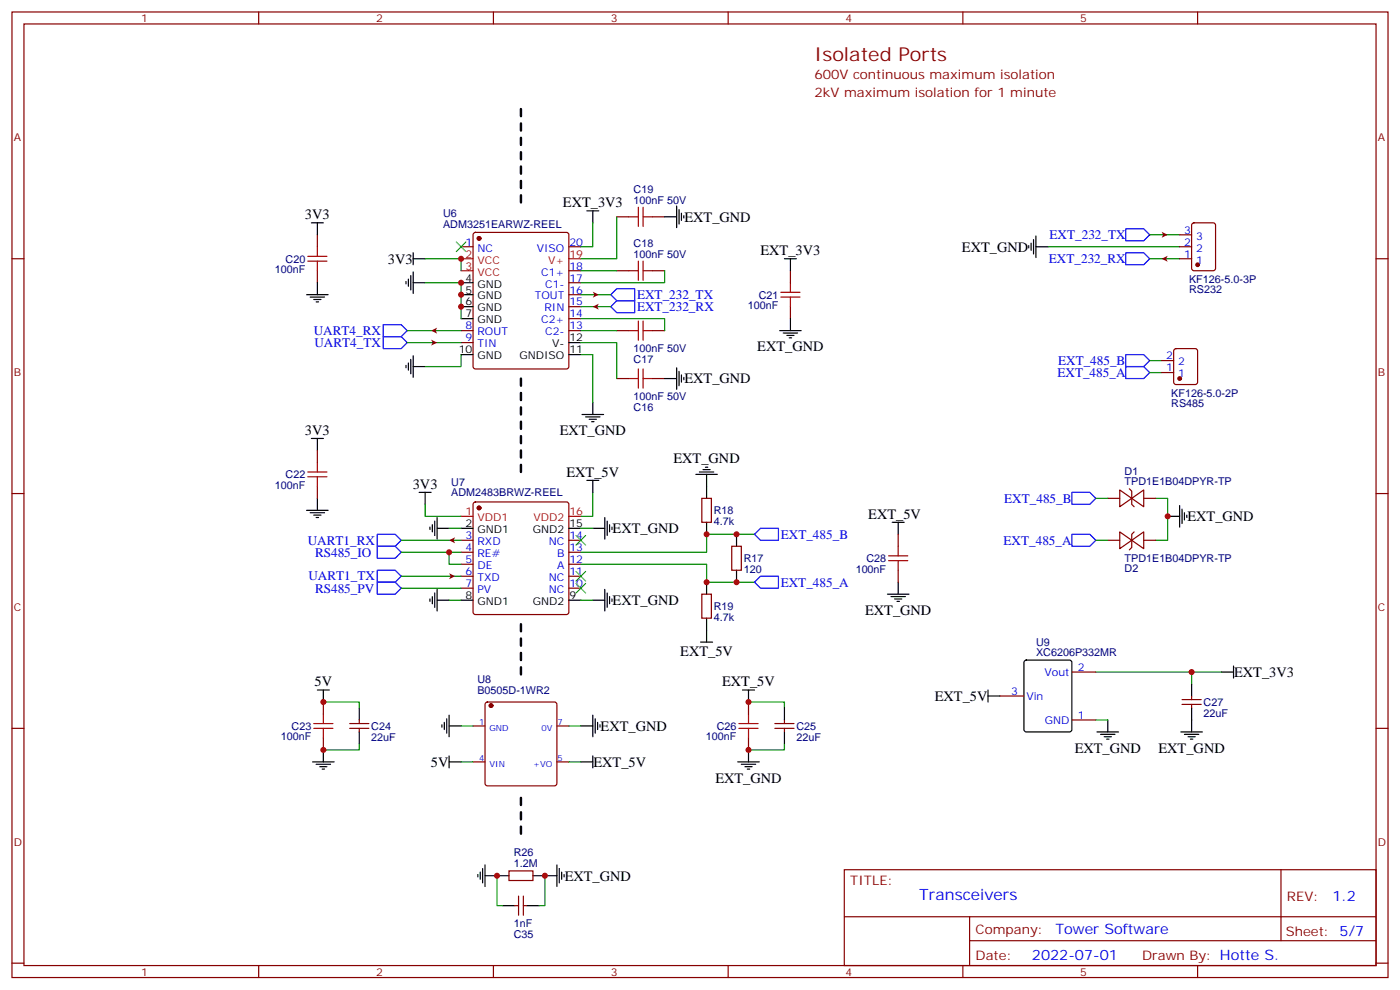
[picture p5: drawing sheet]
<svg xmlns="http://www.w3.org/2000/svg" width="412mm" height="292mm" viewBox="0 0 412 292" stroke-linecap="round" stroke-linejoin="round" font-family="sans-serif">
<g fill="none" stroke="#870000" stroke-width=".35">
<path d="M3.5 3.5h405.4v284.4h-405.4zM7.1 7.1h398.2v277.2h-398.2zM76.2 3.5v3.6M145.3 3.5v3.6M214.5 3.5v3.6M283.6 3.5v3.6M352.8 3.5v3.6M3.5 76.2h3.6M93.5 69.1v3.6M93.5 79.7v3.6M135.8 72.7h3.5M139.6 68.6l.5-.2h26.8l.5 .2 .2 .5v38.8l-.3 .5-.4 .3h-26.8l-.5-.3-.3-.5v-38.8z"/>
<path d="M167.6 72.7h3.5M167.6 79.7h3.5M181.7 79.7h3.5M181.7 63.9h3.5M192.3 79.7h3.5M192.3 63.9h3.5M232.8 79.7v3.6M347.5 76.2h3.5M347.5 72.7h3.5M347.5 69.1h3.5M351.2 65.8l.5-.2h5.7l.6 .4 .1 13-.5 .7h-5.9l-.6-.4-.1-13zM405.3 76.2h3.6"/>
<path d="M135.8 97.4h3.5M167.6 97.4h3.5M167.6 93.8h3.5M167.6 90.3h3.5M167.6 86.8h3.5M167.6 83.3h3.5M181.7 97.4h3.5M192.3 97.4h3.5M232.8 90.3v3.5M135.8 100.9h3.5M181.7 111.5h3.5M192.3 111.5h3.5"/>
<path d="M342.2 109.7h3.5M342.2 106.2h3.5M346 102.9l.4-.2h5.7l.6 .4 .1 9.4-.5 .7h-5.9l-.6-.4-.1-9.4zM93.5 132.6v3.6M3.5 145.3h3.6M93.5 143.2v3.6M135.8 159.1h3.5M139.6 148l.5-.2h26.8l.5 .2 .2 .5v31.8l-.3 .5-.4 .2h-26.8l-.5-.3-.3-.4v-31.8zM167.6 159.1h3.5M206.7 146.8h2.8v7h-2.8zM264.6 157.3v3.6M405.3 145.3h3.6"/>
<path d="M135.8 162.6h3.5M135.8 166.2h3.5M135.8 169.7h3.5M135.8 173.2h3.5M167.6 162.6h3.5M167.6 166.2h3.5M167.6 169.7h3.5M167.6 173.2h3.5M206.7 175h2.8v7h-2.8zM215.5 160.9h2.9v7h-2.9zM264.6 167.9v3.6M3.5 214.5h3.6"/>
<path d="M95.2 206.7v3.6M95.2 217.3v3.5M103 214.5h5.7M103 213.1h5.7M105.8 212v1.1M105.8 214.5v1M220.5 206.7v3.6M220.5 217.3v3.5M228.2 214.5h5.7M228.2 213.1h5.7M231.1 212v1.1M231.1 214.5v1"/>
<path d="M348.2 207.4h5.6M348.2 206h5.6M351 205v1M351 207.4v1.1M405.3 214.5h3.6M248.7 256.1h156.6v28.2h-156.6zM377.3 256.1v20.9M248.7 270h156.5M285.6 277h119.6M285.6 270v14.1M3.5 283.6h3.6M76.2 284.3v3.6"/>
<path d="M145.3 284.3v3.6M214.5 284.3v3.6M283.6 284.3v3.6M352.8 284.3v3.6M405.3 283.6h3.6"/>
</g>
<path d="M153.5 32.1v28.2M153.5 111.5v28.2M153.5 183.8v15.9M153.5 235v10.5" fill="none" stroke="#000" stroke-width=".71" stroke-dasharray="2.1 2.1"/>
<g fill="#870000" stroke="#870000" stroke-width=".35">
<circle cx="141.1" cy="70.2" r=".53"/>
<circle cx="141.1" cy="149.6" r=".53"/>
<circle cx="352.8" cy="78" r=".53"/>
<circle cx="347.5" cy="111.5" r=".53"/>
</g>
<path d="M135.8 76.2h3.5M135.8 79.7h3.5M167.6 76.2h3.5M135.8 152h3.5M167.6 152h3.5" fill="none" stroke="#f00" stroke-width=".35"/>
<g fill="none" stroke="#000" stroke-width=".35">
<path d="M91.7 65.6h3.5M93.5 65.6v3.5M121.7 76.2h3.5M121.7 74.4v3.6M172.9 62.1h3.5M174.6 62.1v3.5M195.8 63.9h3.5M199.3 60.7v6.3M200 61.7v4.3M200.7 62.8v2.1M201.4 63.5v.7M231.1 76.2h3.5"/>
<path d="M232.8 76.2v3.5M303 72.3v.7M303.7 71.6v2.1M304.4 70.6v4.2M305.2 72.7h3.5M305.2 69.5v6.3M90.3 86.8h6.4M91.4 87.5h4.2M92.4 88.2h2.1M93.1 88.9h.7M93.5 83.3v3.5M119.6 82.9v.7"/>
<path d="M120.3 82.2v2.1M121 81.1v4.3M121.7 83.3h3.5M121.7 80.1v6.3M135.8 83.3h3.5M135.8 86.8h3.5M135.8 90.3h3.5M135.8 93.8h3.5M229.7 97.4h6.3M230.7 98.1h4.2M231.8 98.8h2.1M232.5 99.5h.7"/>
<path d="M232.8 93.8v3.6M119.6 107.6v.7M120.3 106.9v2.1M121 105.8v4.3M121.7 104.8v6.3M121.7 107.9h3.5M135.8 104.4h3.5M167.6 104.4h3.5M167.6 100.9h3.5M174.6 118.5v3.6M195.8 111.5h3.5M199.3 108.3v6.4"/>
<path d="M200 109.4v4.2M200.7 110.4v2.1M201.4 111.1v.7M91.7 129.1h3.5M93.5 129.1v3.5M171.4 122.1h6.4M172.5 122.8h4.2M173.6 123.5h2.1M174.3 124.2h.7M205 139.7h6.3M206 139h4.3M207.1 138.3h2.1"/>
<path d="M207.8 137.6h.7M208.1 139.7v7.1M90.3 150.3h6.4M91.4 151h4.2M92.4 151.7h2.1M93.1 152.4h.7M93.5 146.8v3.5M123.5 145h3.5M125.2 145v3.5M126.6 155.2v.7M127.4 154.5v2.1M128.1 153.5v4.2"/>
<path d="M128.8 155.6h3.5M128.8 152.4v6.4M135.8 155.6h3.5M167.6 155.6h3.5M172.9 141.5h3.5M174.6 141.5v3.5M174.6 155.6h3.6M178.2 152.4v6.4M178.9 153.5v4.2M179.6 154.5v2.1M180.3 155.2v.7M208.1 153.8v3.5"/>
<path d="M217 157.3v3.6M262.8 153.8h3.5M264.6 153.8v3.5M344 152h3.5M347.5 148.9v6.3M348.2 149.9v4.3M348.9 151v2.1M349.6 151.7v.7M126.6 176.4v.7M127.4 175.7v2.1M128.1 174.6v4.3M128.8 176.7h3.5"/>
<path d="M128.8 173.6v6.3M135.8 176.7h3.5M167.6 176.7h3.5M174.6 176.7h3.6M178.2 173.6v6.3M178.9 174.6v4.3M179.6 175.7v2.1M180.3 176.4v.7M208.1 171.5v3.5M217 167.9v3.6M261.4 175h6.4M262.5 175.7h4.2"/>
<path d="M263.5 176.4h2.1M264.2 177.1h.7M264.6 171.5v3.5M206.4 189.1h3.5M208.1 182v7.1M359.8 197.9h3.6M363.4 196.1v3.6M93.5 203.2h3.5M95.2 203.2v3.5M105.8 208.5v3.5M105.8 215.5v3.6M130.2 213.4v.7"/>
<path d="M130.9 212.7v2.1M131.6 211.7v4.2M132.3 213.8h3.5M132.3 210.6v6.4M171.1 213.8h3.5M174.6 210.6v6.4M175.3 211.7v4.2M176 212.7v2.1M176.7 213.4v.7M218.7 203.2h3.5M220.5 203.2v3.5M231.1 208.5v3.5"/>
<path d="M231.1 215.5v3.6M291 205h3.6M291 203.2v3.5M323.1 215.5h6.4M324.2 216.3h4.2M325.3 217h2.1M326 217.7h.7M326.3 212v3.5M347.8 215.5h6.4M348.9 216.3h4.2M350 217h2.1M350.7 217.7h.7"/>
<path d="M351 201.4v3.6M351 208.5v7M92.1 224.4h6.3M93.1 225.1h4.3M94.2 225.8h2.1M94.9 226.5h.7M95.2 220.8v3.6M132.3 222.6v3.5M132.3 224.4h3.5M171.1 224.4h3.5M174.6 222.6v3.5M217.3 224.4h6.4"/>
<path d="M218.4 225.1h4.2M219.4 225.8h2.1M220.1 226.5h.7M220.5 220.8v3.6"/>
</g>
<g fill="none" stroke="#008700" stroke-width=".35">
<path d="M125.2 76.2h10.6v3.5M171.1 79.7h10.6M174.6 65.6v7.1h-3.5M181.7 63.9v12.3h-10.6M195.8 79.7v3.6h-24.7M308.7 72.7h38.8M338.7 76.2h8.8M338.7 69.1h8.8M119.9 97.4h15.9M125.2 83.3h10.6v10.5M171.1 93.8h24.7v3.6M171.1 97.4h10.6"/>
<path d="M171.1 86.8h8.8M171.1 90.3h8.8M119.9 100.9h15.9M135.8 104.4v3.5h-10.6M171.1 100.9h10.6v10.6M171.1 104.4h3.5v14.1M338.7 109.7h3.5M338.7 106.2h3.5M118.2 159.1h17.6M125.2 148.5v3.5h10.6M132.3 155.6h3.5M171.1 155.6h3.5"/>
<path d="M174.6 145v7h-3.5M222.2 157.3h-14.1v5.3h-37M340.4 146.8h3.6v12.3h-3.6M118.2 169.7h17.6M118.2 162.6h14.1M118.2 173.2h17.6M132.3 176.7h3.5M135.8 162.6h-3.5v3.6h3.5M171.1 166.2h37v5.3h14.1M171.1 176.7h3.5M322.8 197.9h37M351 197.9v3.5"/>
<path d="M95.2 206.7h10.6v1.8M105.8 219.1v1.7h-10.6M220.5 206.7h10.6v1.8M231.1 219.1v1.7h-10.6"/>
</g>
<path d="M134.4 71.3l2.8 2.8M137.2 71.3l-2.8 2.8M169.7 157.7l2.8 2.8M172.5 157.7l-2.8 2.8M169.7 168.3l2.8 2.8M169.7 171.8l2.8 2.8M172.5 168.3l-2.8 2.8M172.5 171.8l-2.8 2.8" fill="none" stroke="#3c3" stroke-width=".35"/>
<g fill="none" stroke="#00f" stroke-width=".35">
<path d="M331.6 67.4h5.3l1.8 1.7-1.8 1.8h-5.3zM331.6 74.4h5.3l1.8 1.8-1.8 1.8h-5.3zM112.9 95.6h5.3l1.7 1.8-1.7 1.7h-5.3zM112.9 99.1h5.3l1.7 1.8-1.7 1.8h-5.3zM179.9 86.8l1.8-1.8h5.3v3.5h-5.3zM179.9 90.3l1.8-1.8h5.3v3.6h-5.3zM331.6 104.4h5.3l1.8 1.8-1.8 1.7h-5.3zM331.6 107.9h5.3l1.8 1.8-1.8 1.8h-5.3zM111.1 157.3h5.3l1.8 1.8-1.8 1.8h-5.3zM222.2 157.3l1.8-1.7h5.3v3.5h-5.3zM315.7 145h5.3l1.8 1.8-1.8 1.7h-5.3zM315.7 157.3h5.3l1.8 1.8-1.8 1.8h-5.3z"/>
<path d="M111.1 167.9h5.3l1.8 1.8-1.8 1.8h-5.3zM111.1 160.9h5.3l1.8 1.7-1.8 1.8h-5.3zM111.1 171.5h5.3l1.8 1.7-1.8 1.8h-5.3zM222.2 171.5l1.8-1.8h5.3v3.5h-5.3z"/>
</g>
<g fill="none" stroke="#a10000" stroke-width=".35">
<path d="M90.7 76.9h5.6M90.7 75.5h5.6M93.5 72.7v2.8M93.5 76.9v2.8M185.2 79.7h2.8M185.2 63.9h2.8M188 61v5.7M188 76.9v5.6M189.4 61v5.7M189.4 76.9v5.6M189.4 79.7h2.9M189.4 63.9h2.9"/>
<path d="M185.2 97.4h2.8M188 94.5v5.7M189.4 94.5v5.7M189.4 97.4h2.9M230 87.5h5.7M230 86.1h5.7M232.8 83.3v2.8M232.8 87.5v2.8M185.2 111.5h2.8M188 108.7v5.6M189.4 111.5h2.9M189.4 108.7v5.6"/>
<path d="M90.7 139h5.6M93.5 136.2v2.8M90.7 140.4h5.6M93.5 140.4v2.8M261.8 165.1h5.6M261.8 163.7h5.6M264.6 160.9v2.8M264.6 165.1v2.8M92.4 214.5h5.7M92.4 213.1h5.7M95.2 210.3v2.8M95.2 214.5v2.8"/>
<path d="M217.7 214.5h5.6M217.7 213.1h5.6M220.5 210.3v2.8M220.5 214.5v2.8"/>
</g>
<g fill="#870000">
<path d="M132.3 159.1l1.8-.9-.5 .9 .5 .9z"/>
<path d="M132.3 168.8l1.8 .9-1.8 .9 .4-.9z"/>
<path d="M127 97.4l1.8-.9-.5 .9 .5 .8z"/>
<path d="M127 100l1.8 .9-1.8 .9 .4-.9z"/>
<path d="M174.6 90.3l1.8-.9-.5 .9 .5 .9z"/>
<path d="M174.6 85.9l1.8 .9-1.8 .9 .5-.9z"/>
<path d="M342.2 76.2l1.8-.9-.5 .9 .5 .9z"/>
<path d="M342.2 68.3l1.8 .8-1.8 .9 .4-.9z"/>
</g>
<g fill="none" stroke="#870000" stroke-width=".35">
<path d="M326.3 146.8h3.5M326.3 159.1h3.5M329.8 144.3l3.6 2.5-3.6 2.4zM329.8 156.6l3.6 2.5-3.6 2.5zM332.7 143.9l.7 .7v3.9l.7 .7M333.4 146.8l3.5-2.5v4.9zM333.4 159.1l3.5-2.5v5zM334.1 156.6l-.7 .7v3.9l-.7 .7M336.9 146.8h3.5M336.9 159.1h3.5M315.7 197.9h7.1M139.3 213.8h3.6"/>
<path d="M143.1 206.9l.5-.2h19.7l.5 .2 .2 .5v23.3l-.2 .5-.5 .2h-19.7l-.5-.2-.2-.5v-23.3zM164 213.8h3.6M294.6 205h7M315.7 212h7.1M139.3 224.4h3.6M164 224.4h3.6M149.9 256.5h7.1v2.8h-7.1zM151.7 266.7h1.1M152.8 263.9v5.6M154.2 263.9v5.6M154.2 266.7h1"/>
</g>
<path d="M322.8 146.8h3.5M322.8 159.1h3.5M135.8 213.8h3.5M167.6 213.8h3.5M322.8 212h3.5M135.8 224.4h3.5M167.6 224.4h3.5M146.4 257.9v8.8h1.8M160.5 257.9v8.8h-1.8" fill="none" stroke="#008700" stroke-width=".35"/>
<g fill="none" stroke="#000" stroke-width=".35">
<path d="M301.9 194.6l.4-.2h12.7l.7 .4v20l-.4 .7h-13l-.6-.4-.1-20zM140.8 257.5v.7M141.5 256.8v2.1M142.2 255.8v4.2M142.9 257.9h7M142.9 254.7v6.4M157 257.9h7M164 254.7v6.4M164.7 255.8v4.2M165.5 256.8v2.1M166.2 257.5v.7M148.2 266.7h3.5"/>
<path d="M155.2 266.7h3.5"/>
</g>
<circle cx="144.6" cy="207.8" r=".53" fill="#870000" stroke="#870000" stroke-width=".35"/>
<g fill="#c00">
<circle cx="135.8" cy="76.2" r=".88"/>
<circle cx="135.8" cy="83.3" r=".88"/>
<circle cx="135.8" cy="86.8" r=".88"/>
<circle cx="135.8" cy="90.3" r=".88"/>
<circle cx="132.3" cy="162.6" r=".88"/>
<circle cx="95.3" cy="206.7" r=".88"/>
<circle cx="95.3" cy="220.8" r=".88"/>
<circle cx="220.5" cy="206.7" r=".88"/>
<circle cx="220.5" cy="220.8" r=".88"/>
<circle cx="351" cy="197.9" r=".88"/>
<circle cx="208.1" cy="157.3" r=".88"/>
<circle cx="208.1" cy="171.4" r=".88"/>
<circle cx="217" cy="157.3" r=".88"/>
<circle cx="217" cy="171.4" r=".88"/>
<circle cx="344" cy="152" r=".88"/>
<circle cx="160.5" cy="257.9" r=".88"/>
<circle cx="146.4" cy="257.9" r=".88"/>
</g>
<text font-size="5.6" fill="#800" x="239.9" y="18">Isolated Ports</text>
<text font-size="4.6" fill="#00f" x="270.8" y="265.1">Transceivers</text>
<g font-size="4.2">
<text x="89.8" y="64.5">3V3</text>
<text x="165.8" y="61">EXT_3V3</text>
<text x="201.6" y="65.3">EXT_GND</text>
<text x="114.2" y="77.7">3V3</text>
<text x="224" y="75.1">EXT_3V3</text>
<text x="283.3" y="74.1">EXT_GND</text>
<text x="223.1" y="103.5">EXT_GND</text>
<text x="201.6" y="112.9">EXT_GND</text>
<text x="89.8" y="128">3V3</text>
<text x="164.9" y="128.1">EXT_GND</text>
<text x="198.4" y="136.5">EXT_GND</text>
<text x="121.6" y="143.9">3V3</text>
<text x="166.9" y="140.4">EXT_5V</text>
<text x="255.8" y="152.7">EXT_5V</text>
<text x="349.8" y="153.5">EXT_GND</text>
<text x="180.4" y="157">EXT_GND</text>
<text x="180.4" y="178.2">EXT_GND</text>
<text x="254.8" y="181.1">EXT_GND</text>
<text x="200.4" y="193.1">EXT_5V</text>
<text x="92.7" y="202.1">5V</text>
<text x="212.7" y="202.1">EXT_5V</text>
<text x="363.5" y="199.3">EXT_3V3</text>
<text x="275.4" y="206.4">EXT_5V</text>
<text x="176.9" y="215.2">EXT_GND</text>
<text x="316.6" y="221.6">EXT_GND</text>
<text x="341.3" y="221.6">EXT_GND</text>
<text x="126.9" y="225.8">5V</text>
<text x="174.8" y="225.8">EXT_5V</text>
<text x="210.7" y="230.5">EXT_GND</text>
<text x="166.3" y="259.3">EXT_GND</text>
</g>
<g font-size="4.2" fill="#00f">
<text x="392.5" y="265.4">1.2</text>
<text x="310.9" y="274.9">Tower Software</text>
<text x="304" y="282.7">2022-07-01</text>
</g>
<g font-size="3.9" fill="#800">
<text x="239.9" y="23.3">600V continuous maximum isolation</text>
<text x="239.9" y="28.6">2kV maximum isolation for 1 minute</text>
<text x="250.5" y="260.7">TITLE:</text>
<text x="379.1" y="265.4">REV:</text>
<text x="287.4" y="274.9">Company:</text>
<text x="378.7" y="275.5">Sheet: 5/7</text>
<text x="287.4" y="282.6">Date:</text>
<text x="336.4" y="282.7">Drawn By: Hotte S.</text>
</g>
<g font-size="3.9" fill="#00f">
<text x="309.2" y="70.4">EXT_232_TX</text>
<text x="309" y="77.5">EXT_232_RX</text>
<text x="187.7" y="88.1">EXT_232_TX</text>
<text x="187.6" y="91.6">EXT_232_RX</text>
<text x="92.4" y="98.6">UART4_RX</text>
<text x="92.6" y="102.2">UART4_TX</text>
<text x="311.7" y="107.4">EXT_485_B</text>
<text x="311.5" y="111">EXT_485_A</text>
<text x="295.8" y="148">EXT_485_B</text>
<text x="90.7" y="160.3">UART1_RX</text>
<text x="230" y="158.6">EXT_485_B</text>
<text x="295.6" y="160.4">EXT_485_A</text>
<text x="92.8" y="163.9">RS485_IO</text>
<text x="90.9" y="170.9">UART1_TX</text>
<text x="230" y="172.7">EXT_485_A</text>
<text x="92.8" y="174.5">RS485_PV</text>
</g>
<g font-size="3.2" fill="#800">
<text x="41.6" y="6.5">1</text>
<text x="110.8" y="6.5">2</text>
<text x="179.9" y="6.5">3</text>
<text x="249.1" y="6.5">4</text>
<text x="318.2" y="6.5">5</text>
<text x="4.1" y="41.6">A</text>
<text x="405.9" y="41.6">A</text>
<text x="4.1" y="110.8">B</text>
<text x="405.9" y="110.8">B</text>
<text x="4.1" y="179.9">C</text>
<text x="405.9" y="179.9">C</text>
<text x="4.1" y="249.1">D</text>
<text x="405.9" y="249.1">D</text>
<text x="41.6" y="287.3">1</text>
<text x="110.8" y="287.3">2</text>
<text x="179.9" y="287.3">3</text>
<text x="249.1" y="287.3">4</text>
<text x="318.2" y="287.3">5</text>
</g>
<g font-size="3.2" fill="#000080">
<text x="186.6" y="60">100nF 50V</text>
<text x="186.6" y="56.8">C19</text>
<text x="130.5" y="63.9">U6</text>
<text x="130.5" y="67.2">ADM3251EARWZ-REEL</text>
<text x="84.1" y="77.4">C20</text>
<text x="186.6" y="75.8">100nF 50V</text>
<text x="186.6" y="72.7">C18</text>
<text x="81" y="80.5">100nF</text>
<text x="350.3" y="83.3">KF126-5.0-3P</text>
<text x="223.5" y="88">C21</text>
<text x="350.3" y="86.4">RS232</text>
<text x="220.3" y="91">100nF</text>
<text x="186.6" y="103.7">100nF 50V</text>
<text x="186.6" y="106.9">C17</text>
<text x="186.6" y="117.8">100nF 50V</text>
<text x="345" y="116.8">KF126-5.0-2P</text>
<text x="345" y="119.9">RS485</text>
<text x="186.6" y="121">C16</text>
<text x="81" y="144">100nF</text>
<text x="84.1" y="140.9">C22</text>
<text x="132.9" y="143">U7</text>
<text x="331.3" y="142.9">TPD1E1B04DPYR-TP</text>
<text x="331.3" y="139.8">D1</text>
<text x="132.9" y="146.1">ADM2483BRWZ-REEL</text>
<text x="210.3" y="154.6">4.7k</text>
<text x="210.3" y="151.4">R18</text>
<text x="219.1" y="165.6">R17</text>
<text x="255.2" y="165.6">C28</text>
<text x="331.3" y="165.5">TPD1E1B04DPYR-TP</text>
<text x="219.1" y="168.7">120</text>
<text x="252.1" y="168.6">100nF</text>
<text x="331.3" y="168.6">D2</text>
<text x="210.3" y="179.6">R19</text>
<text x="210.3" y="182.8">4.7k</text>
<text x="305.2" y="190.1">U9</text>
<text x="305.2" y="193.3">XC6206P332MR</text>
<text x="140.6" y="201.2">U8</text>
<text x="140.6" y="204.3">B0505D-1WR2</text>
<text x="354.5" y="207.9">C27</text>
<text x="85.9" y="215">C23</text>
<text x="109.4" y="214.9">C24</text>
<text x="211.1" y="215">C26</text>
<text x="234.6" y="214.9">C25</text>
<text x="354.5" y="211">22uF</text>
<text x="82.7" y="218">100nF</text>
<text x="109.4" y="218.1">22uF</text>
<text x="208" y="218">100nF</text>
<text x="234.6" y="218.1">22uF</text>
<text x="151.4" y="255.4">1.2M</text>
<text x="151.4" y="252.2">R26</text>
<text x="151.4" y="273.1">1nF</text>
<text x="151.4" y="276.2">C35</text>
</g>
<g font-size="3.2" fill="#00f">
<text x="348.8" y="68.8">3</text>
<text x="352.3" y="70.6">3</text>
<text x="137.2" y="72.3">1</text>
<text x="140.7" y="74.1">NC</text>
<text x="158.1" y="74.1">VISO</text>
<text x="167.7" y="72.3">20</text>
<text x="348.8" y="75.8">1</text>
<text x="348.8" y="72.3">2</text>
<text x="352.3" y="77.6">1</text>
<text x="352.3" y="74.1">2</text>
<text x="159.4" y="81.1">C1+</text>
<text x="167.7" y="82.9">17</text>
<text x="167.7" y="79.4">18</text>
<text x="157.5" y="88.2">TOUT</text>
<text x="160.6" y="84.7">C1-</text>
<text x="167.7" y="90">15</text>
<text x="167.7" y="86.4">16</text>
<text x="159.4" y="95.2">C2+</text>
<text x="160.3" y="91.7">RIN</text>
<text x="167.7" y="93.5">14</text>
<text x="137.2" y="97">8</text>
<text x="137.2" y="100.5">9</text>
<text x="140.7" y="98.8">ROUT</text>
<text x="160.6" y="98.8">C2-</text>
<text x="167.7" y="97">13</text>
<text x="140.7" y="102.3">TIN</text>
<text x="343.5" y="105.8">2</text>
<text x="347" y="107.6">2</text>
<text x="343.5" y="109.4">1</text>
<text x="347" y="111.1">1</text>
<text x="137.2" y="158.8">3</text>
<text x="140.7" y="160.5">RXD</text>
<text x="161.7" y="160.5">NC</text>
<text x="167.7" y="158.8">14</text>
<text x="137.2" y="162.3">4</text>
<text x="137.2" y="165.8">5</text>
<text x="140.7" y="164">RE#</text>
<text x="140.7" y="167.6">DE</text>
<text x="164.1" y="164">B</text>
<text x="164.1" y="167.6">A</text>
<text x="167.7" y="165.8">12</text>
<text x="167.7" y="162.3">13</text>
<text x="137.2" y="169.3">6</text>
<text x="137.2" y="172.9">7</text>
<text x="140.7" y="171.1">TXD</text>
<text x="161.7" y="171.1">NC</text>
<text x="167.7" y="172.9">10</text>
<text x="167.7" y="169.3">11</text>
<text x="140.7" y="174.6">PV</text>
<text x="161.7" y="174.6">NC</text>
<text x="317.5" y="197.6">2</text>
<text x="307.7" y="199">Vout</text>
<text x="297.8" y="204.6">3</text>
<text x="302.3" y="206">Vin</text>
<text x="307.7" y="213.1">GND</text>
<text x="317.5" y="211.7">1</text>
</g>
<g font-size="3.2" fill="#f00">
<text x="137.2" y="75.8">2</text>
<text x="140.7" y="77.6">VCC</text>
<text x="161.5" y="77.6">V+</text>
<text x="167.7" y="75.8">19</text>
<text x="137.2" y="79.4">3</text>
<text x="140.7" y="81.1">VCC</text>
<text x="137.2" y="151.7">1</text>
<text x="140.7" y="153.5">VDD1</text>
<text x="157.2" y="153.5">VDD2</text>
<text x="167.7" y="151.7">16</text>
</g>
<g font-size="3.2">
<text x="137.2" y="82.9">4</text>
<text x="137.2" y="86.4">5</text>
<text x="137.2" y="90">6</text>
<text x="140.7" y="84.7">GND</text>
<text x="140.7" y="88.2">GND</text>
<text x="137.2" y="93.5">7</text>
<text x="140.7" y="91.7">GND</text>
<text x="140.7" y="95.2">GND</text>
<text x="167.7" y="100.5">12</text>
<text x="135.1" y="104.1">10</text>
<text x="140.7" y="105.8">GND</text>
<text x="153" y="105.8">GNDISO</text>
<text x="162.7" y="102.3">V-</text>
<text x="167.7" y="104.1">11</text>
<text x="137.2" y="155.2">2</text>
<text x="167.7" y="155.2">15</text>
<text x="140.7" y="157">GND1</text>
<text x="157" y="157">GND2</text>
<text x="137.2" y="176.4">8</text>
<text x="140.7" y="178.2">GND1</text>
<text x="157" y="178.2">GND2</text>
<text x="167.7" y="176.4">9</text>
</g>
<g font-size="2.5" fill="#00f">
<text x="141.1" y="213.4">1</text>
<text x="144.2" y="215.2">GND</text>
<text x="159.5" y="215.2">0V</text>
<text x="164.2" y="213.4">7</text>
<text x="141.1" y="224">4</text>
<text x="144.2" y="225.8">VIN</text>
<text x="157.1" y="225.8">+VO</text>
<text x="164.2" y="224">5</text>
</g>
</svg>
